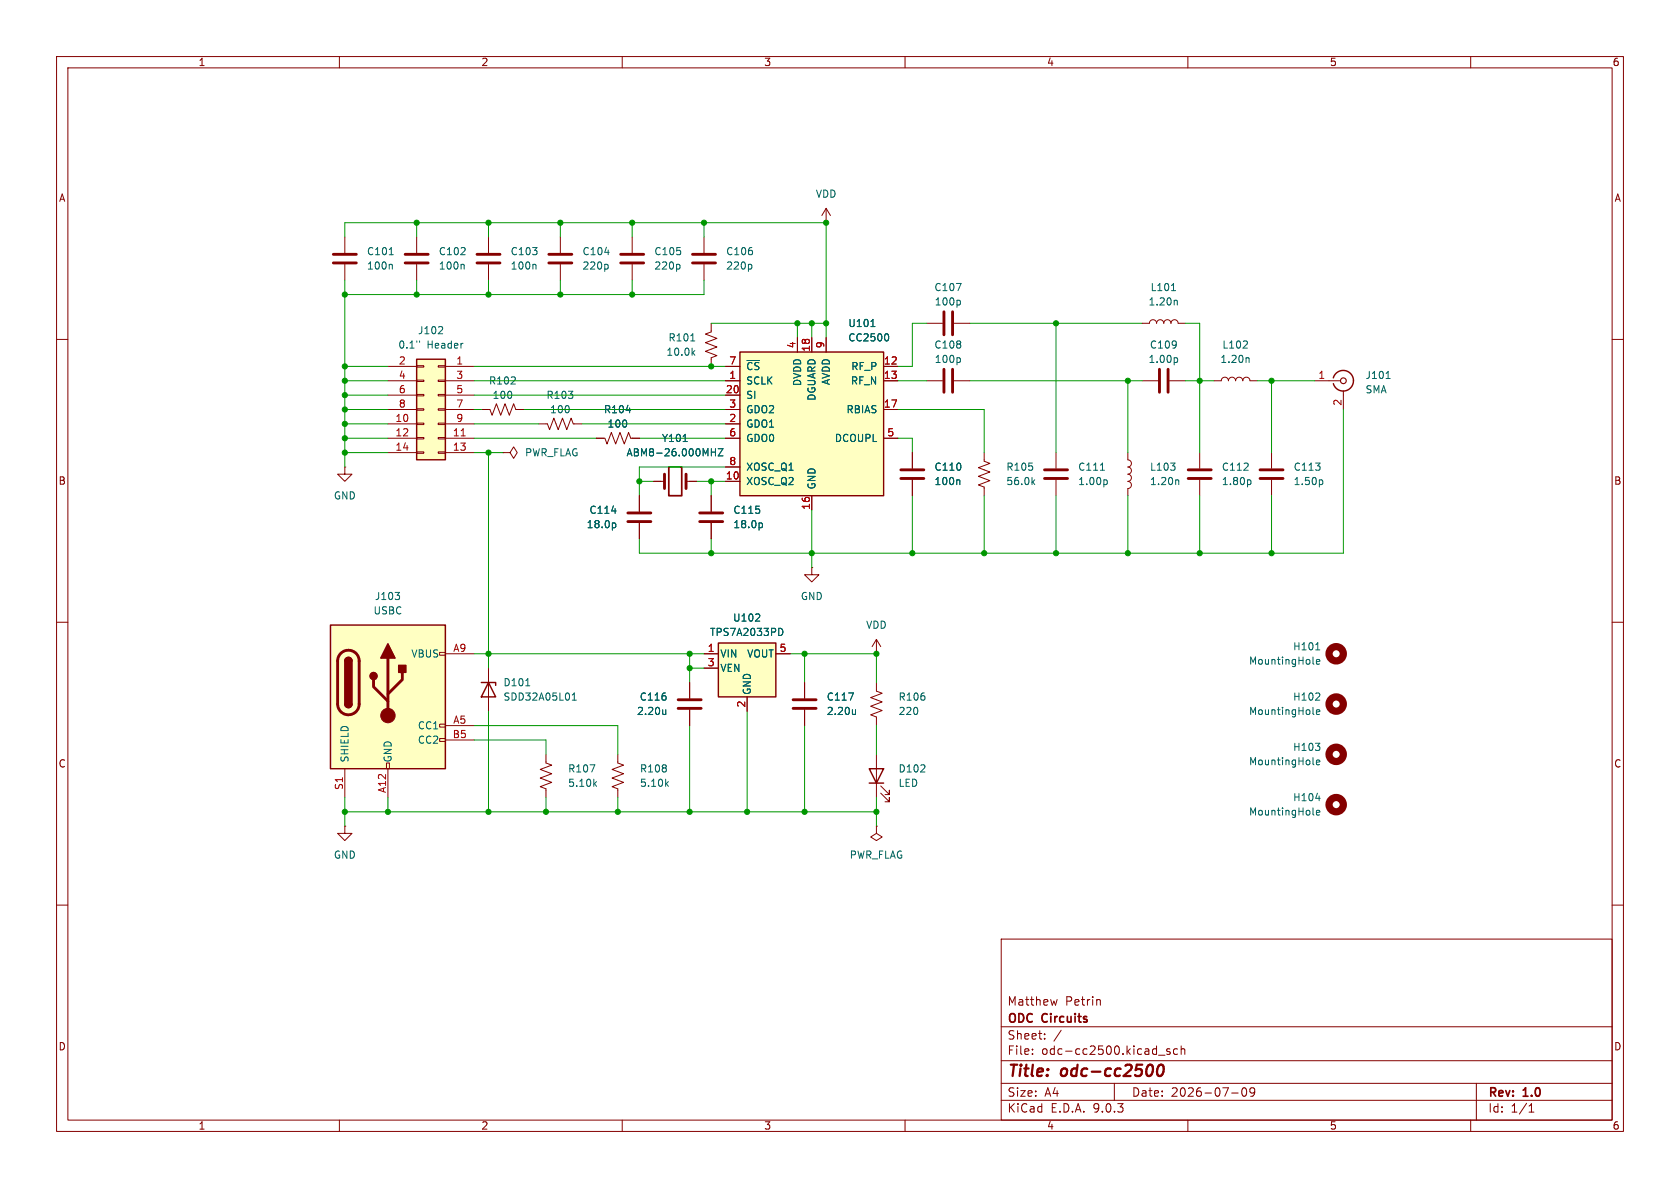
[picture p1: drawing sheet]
<svg xmlns="http://www.w3.org/2000/svg" width="297mm" height="210mm" viewBox="0 0 297 210" stroke-linecap="round" stroke-linejoin="round" font-family="sans-serif">
<g fill="none" stroke="#840000" stroke-width=".18">
<path d="M10 10h277v190h-277zM12 12h273v186h-273zM60 10v2M110 10v2M160 10v2M210 10v2M260 10v2M163.8 57.2h2.8M168.7 57.2h2.7M10 60h2M163.8 67.3h2.8M168.7 67.3h2.7"/>
<path d="M285 60h2M10 110h2M285 110h2M96.5 133.4v1.5l1 .4-2 .7 2 .8-2 .7 2 .8-2 .8 1 .3v1.6M61 146.1v1.2h1.2l-1.2 1.3-1.3-1.3h1.3M61 146.1h.1M10 160h2M177 166h108v32h-108zM186.9 176.7l-.3 1-.3-.7M194.3 176.7l.2 .2v.8M285 160h2M60 198v2"/>
<path d="M110 198v2M160 198v2M177 194.5h108M177 191.5h108M177 187.5h108M177 181.5h108M182.5 186.3v.1M182.5 185.5v.1M184.7 183.6v.1M184.7 182.8v.1M187.6 182.1l-1.3 2M197 191.5v3"/>
<path d="M204.8 186.5h1.2M206.8 185.5l-.3-.1-.3 .2 .1 .2 .5 .2v.3h-.6M208.2 185.5l-.5-.1-.2 .3v.4l.1 .2h.6M208.8 185.5l.2-.1 .4 .1 .1 .9M208.8 184.9v1.5M210 198v2M217.7 193.2h1.2M219.7 192.4l.2-.1a.81 .81 0 0 1 .6 .6 .81 .81 0 0 1-.3 .8l-.2 .1a.81 .81 0 0 1-.3-1.4zM221.8 192.9l-.3 .3h-.3l-.2-.3 .1-.5 .4-.1 .2 .1a.99 .99 0 0 1-.3 1.4h-.3M260 198v2M261 191.5v6.5M270.3 196.6h.9"/>
<path d="M270.3 195.5l.4-.4v1.5"/>
</g>
<path d="M204.9 188.4a.46 .46 0 0 1 .4-.2 .46 .46 0 0 1 .4 .4 1.15 1.15 0 0 1-.8 1.6l-.2-.1a1.54 1.54 0 0 1 .2-1.7z" fill="none" stroke="#840000" stroke-width=".4"/>
<path d="M166.9 55.1v4.1M168.4 55.1v4.1M166.9 65.3v4M168.4 65.3v4" fill="none" stroke="#840000" stroke-width=".51"/>
<path d="M169.1 50.1h.8l-.5 1.3M169.5 53.1l.3 .2v.4l-.3 .2M169.5 63.2l.3 .3v.3l-.3 .3M104.3 135.2h.9l-.6 1.3M105.1 138.5l.4 .5M105.5 138.2l-.5 .4" fill="none" stroke="#006464" stroke-width=".18"/>
<path d="M58.4 110.5h20.3v25.4h-20.3z" fill="#ffffc2"/>
<g fill="none" stroke="#840000" stroke-width=".18">
<path d="M61 41.9v2.8M61 46.7v2.8M201.9 57.2h1.3a.64 .64 0 0 1 .6-.7 .64 .64 0 0 1 .7 .7 .64 .64 0 0 1 .6-.7 .64 .64 0 0 1 .6 .7 .64 .64 0 0 1 .7-.7 .64 .64 0 0 1 .6 .7 .64 .64 0 0 1 .6-.7 .64 .64 0 0 1 .7 .7h1.2M201.9 67.3h2.8M206.8 67.3h2.7M61 82.6v1.2h1.2l-1.2 1.3-1.3-1.3h1.3M61 82.6h.1M161.3 80v2.8M161.3 84.8v2.8M77.7 115.3h1v.5h-1zM78.7 115.6h5.1M61 135.9v5.1"/>
<path d="M68.3 134.9h.5v1h-.5zM68.6 135.9v5.1M77.7 128h1v.5h-1zM77.7 130.6h1v.5h-1zM78.7 128.3h5.1M78.7 130.8h5.1M109.2 133.4v1.5l1 .4-2 .7 2 .8-2 .7 2 .8-2 .8 1 .3v1.6M154.9 120.7v1.5l1.1 .4-2.1 .7 2.1 .8-2.1 .7 2.1 .8-2.1 .8 1 .3v1.6"/>
</g>
<path d="M58.4 110.5h20.3v25.4h-20.3zM61 116.8a.64 .64 0 0 1 .6-.6 .64 .64 0 0 1 .6 .6M61 124.5a.64 .64 0 0 0 .6 .6 .64 .64 0 0 0 .6-.6" fill="none" stroke="#840000" stroke-width=".25"/>
<path d="M58.9 46.5h4.1M58.9 45h4.1M205 65.3v4M206.5 65.3v4M159.3 84.6h4M159.3 83.1h4M60.2 115.5a1.9 1.9 0 0 1 2.1-.4 1.9 1.9 0 0 1 1.2 1.7v7.7a1.91 1.91 0 0 1-1.9 1.9 1.91 1.91 0 0 1-1.9-1.9v-7.8l.2-.6zM68.6 116.3v10.2M71.1 118.9v1.2l-2.5 2.6M66 120.1v1.3l2.6 2.6" fill="none" stroke="#840000" stroke-width=".51"/>
<g fill="#840000" stroke="#840000" stroke-width=".25">
<path d="M61 116.8h1.2v7.7h-1.2z"/>
<path d="M61.1 116.4a.64 .64 0 0 1 .7-.1 .64 .64 0 0 1 .4 .5h-1.2z"/>
<path d="M61 124.5h1.2a.64 .64 0 0 1-.6 .6 .64 .64 0 0 1-.6-.6z"/>
<path d="M68.6 113.8l1.2 2.5h-2.5z"/>
<path d="M70.5 117.6h1.3v1.3h-1.3z"/>
<circle cx="66" cy="119.5" r=".63"/>
</g>
<circle cx="68.6" cy="126.5" r="1.27" fill="#840000" stroke="#840000" stroke-width=".18"/>
<path d="M68.8 45h.7M69.2 46.7l.2 .2v.7M207.1 51.4h.7M207.8 53.1l.3 .2v.6M207.7 63.2l.4 .1 .1 .2-.1 .5-.4 .1M169.5 84.8l.2 .2v.7M69.8 104.7h.8l-.4 .5M70.5 105.3l.1 .1-.1 .5M117.8 138.5l.4 .5M118.2 138.2l-.5 .4" fill="none" stroke="#006464" stroke-width=".18"/>
<path d="M73.7 63.5h5v17.8h-5z" fill="#ffffc2"/>
<path d="M73.7 63.5h5v17.8h-5zM85.1 120.7h2.5v.5M86.4 120.7l1.2 2.5h-2.5z" fill="none" stroke="#840000" stroke-width=".25"/>
<g fill="none" stroke="#840000" stroke-width=".18">
<path d="M73.7 41.9v2.8M73.7 46.7v2.8M86.4 41.9v2.8M86.4 46.7v2.8M68.6 64.8h5.1M68.6 67.3h5.1M68.6 69.9h5.1M68.6 72.4h5.1M68.6 74.9h5.1M68.6 77.5h5.1M73.7 64.6h1.2v.3h-1.2zM73.7 67.2h1.2v.2h-1.2z"/>
<path d="M73.7 69.7h1.2v.3h-1.2zM73.7 72.3h1.2v.2h-1.2zM73.7 74.8h1.2v.3h-1.2zM73.7 77.3h1.2v.3h-1.2zM73.7 79.9h1.2v.2h-1.2zM77.5 64.6h1.2v.3h-1.2zM77.5 67.2h1.2v.2h-1.2zM77.5 69.7h1.2v.3h-1.2zM77.5 72.3h1.2v.2h-1.2zM77.5 74.8h1.2v.3h-1.2zM77.5 77.3h1.2v.3h-1.2zM77.5 79.9h1.2v.2h-1.2z"/>
<path d="M78.7 64.8h5.1M78.7 67.3h5.1M78.7 69.9h5.1M78.7 72.4h5.1M78.7 74.9h5.1M78.7 77.5h5.1M68.6 80h5.1M78.7 80h5.1M174 80v1.5l1 .4-2 .8 2 .7-2 .8 2 .8-2 .7 1 .4v1.5M186.7 80v2.8M186.7 84.8v2.8M199.4 80v1.3a.64 .64 0 0 1 .6 .6 .64 .64 0 0 1-.6 .7 .64 .64 0 0 1 .6 .6 .64 .64 0 0 1-.6 .6 .64 .64 0 0 1 .6 .7 .64 .64 0 0 1-.6 .6 .63 .63 0 0 1 .6 .6 .63 .63 0 0 1-.6 .7v1.2"/>
<path d="M86.4 118.1v7.6M121.9 120.7v2.7M121.9 125.5v2.8M142.2 120.7v2.7M142.2 125.5v2.8"/>
</g>
<path d="M81.5 77.1h.7" fill="none" stroke="#a90000" stroke-width=".18"/>
<g fill="none" stroke="#006464" stroke-width=".18">
<path d="M78.1 57.8l.2 .2-.1 .3-.7 .7h.8M81.9 46.7l.2 .2v.7M94.6 46.7l.2 .2v.7M74.2 60.3v.2M182.6 85.2l.3 .5M182.9 84.8l-.5 .5M194.5 83.1h.8M195.3 84.8l.3 .1 .2 .2-.1 .4-.4 .2M206.9 81.9h.8l-.4 .4M207.7 82.5v.5M208 84.8l.4 .2v.7M92.9 121.2h.8"/>
<path d="M101.2 123.8h.7M101.2 122.9l.3-.4v1.3M117.7 125.5v.8M117.7 126.2l-.4 .1M150 122.5h.9l-.6 1.3M151.2 126.2l-.3 .1M151.2 125.5v.8"/>
</g>
<path d="M71.6 46.5h4.1M71.6 45h4.1M84.3 46.5h4.1M84.3 45h4.1M184.7 84.6h4M184.7 83.1h4M119.9 125.2h4.1M119.9 123.7h4.1M140.2 125.2h4.1M140.2 123.7h4.1" fill="none" stroke="#840000" stroke-width=".51"/>
<path d="M127 113.7h10.2v9.5h-10.2z" fill="#ffffc2"/>
<path d="M127 113.7h10.2v9.5h-10.2zM153.7 135.9h2.5l-1.3 2.5zM153.7 138.4h2.5" fill="none" stroke="#840000" stroke-width=".25"/>
<g fill="none" stroke="#840000" stroke-width=".18">
<path d="M146 39.4h.1M146 36.8l-.7 1.3M146 36.8l.8 1.3M146 36.8v2.6M99.1 41.9v2.8M99.1 46.7v2.8M111.8 41.9v2.8M111.8 46.7v2.8M124.5 41.9v2.8M124.5 46.7v2.8M125.7 57.2v1.5l-1 .4 2 .7-2 .8 2 .7-2 .8 2 .8-1 .3v1.6M85.1 72.4h1.5l.4 1 .8-2 .7 2 .8-2 .7 2 .8-2 .4 1h1.5"/>
<path d="M95.2 74.9h1.6l.4 1 .7-2 .8 2 .7-2 .8 2 .8-2 .3 1h1.6M105.4 77.5h1.5l.4 1 .8-2 .7 2 .8-2 .8 2 .7-2 .4 1h1.5M88.9 80h1.3l.6-1 .6 1-.6 1-.6-1M88.9 80h.1M113 87.6v2.8M113 92.5v2.8M115.6 85.1h1.9M121.3 85.1h1.9M125.7 87.6v2.8M125.7 92.5v2.8M212.1 80v2.8M212.1 84.8v2.8"/>
<path d="M124.5 115.6h2.5M124.5 118.1h2.5M137.2 115.6h2.5M143.5 100.3v1.3h1.3l-1.3 1.3-1.3-1.3h1.3M143.5 100.3h.1M154.9 115.6h.1M154.9 113v2.6M154.9 113l-.7 1.3M154.9 113l.8 1.3M132.1 123.2v2.5M154.9 133.4v7.6M155.7 138.9l1.5 1.6v-.8v.8h-.7"/>
<path d="M154.9 146.1v1.2l1.1 .7-1.1 .6-1-.6 1-.7M154.9 146.1h.1M155.7 140.2l1.5 1.5v-.7v.7h-.7"/>
</g>
<g fill="none" stroke="#006464" stroke-width=".18">
<path d="M106.9 44.6h.8M107.3 46.7l.2 .3v.3l-.2 .3M120 46.7l.2 .3v.3l-.2 .3M132.7 46.7l.2 .3v.3l-.2 .3M110.7 72.5h.8M120.8 78h.7M122.1 60.3h.7M122.5 62.3l.3 .5M122.8 62l-.4 .4M125.8 79.9h.7M126.5 79.3v1.3M127 79.3h.8l-.8 1.3h.8"/>
<path d="M108.1 90.3h.8M108.4 92.4l.3 .1 .2 .2-.1 .5-.4 .1M134.3 92.4l.4 .1 .1 .2-.1 .5-.4 .1M220.7 84.8l.3 .1 .2 .2-.1 .4-.4 .2M133.5 109.8h.8M134.3 108.7v.4M137.7 111.1a.64 .64 0 0 1 .7 .6 .64 .64 0 0 1-.7 .6"/>
</g>
<g fill="none" stroke="#840000" stroke-width=".51">
<path d="M97 46.5h4.1M97 45h4.1M109.7 46.5h4.1M109.7 45h4.1M122.4 46.5h4.1M122.4 45h4.1M111 92.2h4.1M111 90.7h4.1M117.5 83.8v2.6M121.3 83.8v2.6M123.7 92.2h4.1M123.7 90.7h4.1"/>
<path d="M210.1 84.6h4M210.1 83.1h4"/>
</g>
<path d="M118.2 82.6h2.3v5h-2.3z" fill="none" stroke="#840000" stroke-width=".3"/>
<path d="M130.8 62.2h25.4v25.4h-25.4z" fill="#ffffc2"/>
<path d="M130.8 62.2h25.4v25.4h-25.4zM235.7 66.8a1.81 1.81 0 0 1 2.8-1 1.81 1.81 0 0 1 0 3 1.81 1.81 0 0 1-2.8-1" fill="none" stroke="#840000" stroke-width=".25"/>
<g fill="none" stroke="#840000" stroke-width=".18">
<path d="M141 59.7v2.5M143.5 59.7v2.5M146 59.7v2.5M105.4 77.5h1.3M111.8 77.5h1.2M128.3 64.8h2.5M128.3 67.3h2.5M128.3 69.9h2.5M128.3 72.4h2.5M128.3 74.9h2.5M128.3 77.5h2.5M156.2 64.8h2.5"/>
<path d="M156.2 67.3h2.5M156.2 72.4h2.5M156.2 77.5h2.5M214.6 67.3h1.3a.64 .64 0 0 1 .6-.6 .64 .64 0 0 1 .7 .6 .64 .64 0 0 1 .6-.6 .64 .64 0 0 1 .6 .6 .64 .64 0 0 1 .7-.6 .64 .64 0 0 1 .6 .6 .64 .64 0 0 1 .6-.6 .64 .64 0 0 1 .7 .6h1.2M232.4 67.3h4.6M237.5 69.1v3.3M113 87.6v2.8M113 92.5v2.8M115.6 85.1h1.2M121.9 85.1h1.3M125.7 87.6v2.8M125.7 92.5v2.8"/>
<path d="M128.3 82.6h2.5M128.3 85.1h2.5M143.5 87.6v2.6M161.3 80v2.8M161.3 84.8v2.8M224.8 80v2.8M224.8 84.8v2.8M124.5 115.6h2.5M124.5 118.1h2.5M137.2 115.6h2.5M121.9 120.7v2.7M121.9 125.5v2.8"/>
<path d="M132.1 123.2v2.5M142.2 120.7v2.7M142.2 125.5v2.8"/>
</g>
<g fill="none" stroke="#006464" stroke-width=".18">
<path d="M154 57.7h.7M156.8 59a.79 .79 0 0 1 0 1.3M110.7 72.5h.8M120.8 78h.7M125.8 79.9h.7M126.5 79.3v1.3M127 79.3h.8l-.8 1.3h.8M219.7 61.5h.8M220.5 60.4v.4M220.5 63.2l.3 .2v.7M245 66.9h.8M108.1 90.3h.8"/>
<path d="M108.4 92.4l.3 .1 .2 .2-.1 .5-.4 .1M134.3 92.4l.4 .1 .1 .2-.1 .5-.4 .1M169.5 84.8l.2 .2v.7M233.4 84.8l.3 .1 .2 .2-.1 .4-.4 .2M133.5 109.8h.8M134.3 108.7v.4M137.7 111.1a.64 .64 0 0 1 .7 .6 .64 .64 0 0 1-.7 .6M232.1 117.2l.2 .2M232.6 114.9h.7M232.7 117l.6-.1v-.3h-.4l-.2 .2 .1 .6h.5M117.7 126.2l-.4 .1M117.7 125.5v.8"/>
<path d="M150 122.5h.9l-.6 1.3M151.2 126.2l-.3 .1M151.2 125.5v.8M232.1 135l.2 .2M232.1 126.1l.2 .2M232.5 131.4h.8l-.4 .5M232.5 123.8h.8M232.7 125.9l.6-.1v-.3h-.4l-.2 .1 .1 .6h.5M232.7 134.8l.6-.1v-.3h-.4l-.2 .1 .1 .6h.5M233.3 132v.5M233.3 122.6v.4M232.1 143.9l.2 .2"/>
<path d="M232.6 141.1h.8M232.7 143.7l.6-.2v-.2l-.4-.1-.2 .2 .1 .6h.5"/>
</g>
<circle cx="237.5" cy="67.3" r=".51" fill="none" stroke="#840000" stroke-width=".2"/>
<g fill="none" stroke="#840000" stroke-width="1.3">
<circle cx="236.2" cy="115.6" r="1.27"/>
<circle cx="236.2" cy="124.5" r="1.27"/>
<circle cx="236.2" cy="133.3" r="1.27"/>
<circle cx="236.2" cy="142.2" r="1.27"/>
</g>
<path d="M222.8 84.6h4M222.8 83.1h4" fill="none" stroke="#840000" stroke-width=".51"/>
<g fill="none" stroke="#009600" stroke-width=".18">
<path d="M73.7 39.4v2.5M86.4 39.4v2.5M99.1 39.4v2.5M111.8 39.4v2.5M124.5 39.4v2.5M61 41.9v-2.5h85v20.3M61 49.5v33.1M73.7 49.5v2.6M86.4 49.5v2.6M99.1 49.5v2.6M111.8 49.5v2.6M124.5 49.5v2.6h-63.5"/>
<path d="M125.7 57.2h20.3M141 57.2v2.5M143.5 57.2v2.5M163.8 57.2h-2.5v7.6h-2.6M171.4 57.2h30.5M186.7 57.2v22.8M209.5 57.2h2.6v22.8M61 64.8h7.6M61 77.5h7.6M61 72.4h7.6M61 69.9h7.6M61 67.3h7.6"/>
<path d="M61 74.9h7.6M83.8 64.8h44.5M83.8 77.5h21.6M83.8 72.4h1.3M83.8 69.9h44.5M83.8 67.3h44.5M83.8 74.9h11.4M92.7 72.4h35.6M102.9 74.9h25.4M113 77.5h15.3M158.7 77.5h2.6v2.5M158.7 72.4h15.3v7.6"/>
<path d="M158.7 67.3h5.1M171.4 67.3h30.5M199.4 67.3v12.7M209.5 67.3h5.1M222.2 67.3h10.2M224.8 67.3v12.7M237.5 72.4v25.4h-124.5v-2.5M61 80h7.6M83.8 80h5.1M86.4 80v38.1M113 85.1h2.6M123.2 85.1h5.1"/>
<path d="M125.7 85.1v2.5M125.7 95.3v2.5M128.3 82.6h-15.3v5M143.5 90.2v10.1M161.3 87.6v10.2M174 87.6v10.2M186.7 87.6v10.2M199.4 87.6v10.2M212.1 87.6v10.2M224.8 87.6v10.2M83.8 115.6h40.7M121.9 118.1h2.6"/>
<path d="M121.9 115.6v5.1M139.7 115.6h15.2v5.1M142.2 115.6v5.1M83.8 128.3h25.4v5.1M83.8 130.8h12.7v2.6M86.4 125.7v17.8M121.9 128.3v15.2M132.1 125.7v17.8M142.2 128.3v15.2M154.9 128.3v5.1M61 143.5h93.9M61 141v5.1"/>
<path d="M68.6 141v2.5M96.5 141v2.5M109.2 141v2.5M154.9 141v5.1"/>
</g>
<g fill="#009600" stroke="#009600" stroke-width=".18">
<circle cx="174" cy="97.8" r=".46"/>
<circle cx="161.3" cy="97.8" r=".46"/>
<circle cx="186.7" cy="57.2" r=".46"/>
<circle cx="186.7" cy="97.8" r=".46"/>
<circle cx="199.4" cy="67.3" r=".46"/>
<circle cx="61" cy="74.9" r=".46"/>
<circle cx="61" cy="77.5" r=".46"/>
<circle cx="61" cy="80" r=".46"/>
<circle cx="121.9" cy="115.6" r=".46"/>
<circle cx="121.9" cy="118.1" r=".46"/>
<circle cx="86.4" cy="115.6" r=".46"/>
<circle cx="86.4" cy="143.5" r=".46"/>
<circle cx="121.9" cy="143.5" r=".46"/>
<circle cx="109.2" cy="143.5" r=".46"/>
<circle cx="68.6" cy="143.5" r=".46"/>
<circle cx="61" cy="143.5" r=".46"/>
<circle cx="96.5" cy="143.5" r=".46"/>
<circle cx="99.1" cy="39.4" r=".46"/>
<circle cx="86.4" cy="39.4" r=".46"/>
<circle cx="61" cy="64.8" r=".46"/>
<circle cx="73.7" cy="52.1" r=".46"/>
<circle cx="61" cy="52.1" r=".46"/>
<circle cx="86.4" cy="52.1" r=".46"/>
<circle cx="99.1" cy="52.1" r=".46"/>
<circle cx="73.7" cy="39.4" r=".46"/>
<circle cx="61" cy="72.4" r=".46"/>
<circle cx="61" cy="69.9" r=".46"/>
<circle cx="61" cy="67.3" r=".46"/>
<circle cx="154.9" cy="115.6" r=".46"/>
<circle cx="142.2" cy="143.5" r=".46"/>
<circle cx="132.1" cy="143.5" r=".46"/>
<circle cx="142.2" cy="115.6" r=".46"/>
<circle cx="143.5" cy="97.8" r=".46"/>
<circle cx="154.9" cy="143.5" r=".46"/>
<circle cx="125.7" cy="97.8" r=".46"/>
<circle cx="86.4" cy="80" r=".46"/>
<circle cx="125.7" cy="64.8" r=".46"/>
<circle cx="113" cy="85.1" r=".46"/>
<circle cx="125.7" cy="85.1" r=".46"/>
<circle cx="111.8" cy="39.4" r=".46"/>
<circle cx="124.5" cy="39.4" r=".46"/>
<circle cx="146" cy="39.4" r=".46"/>
<circle cx="111.8" cy="52.1" r=".46"/>
<circle cx="141" cy="57.2" r=".46"/>
<circle cx="143.5" cy="57.2" r=".46"/>
<circle cx="146" cy="57.2" r=".46"/>
<circle cx="212.1" cy="67.3" r=".46"/>
<circle cx="224.8" cy="67.3" r=".46"/>
<circle cx="199.4" cy="97.8" r=".46"/>
<circle cx="212.1" cy="97.8" r=".46"/>
<circle cx="224.8" cy="97.8" r=".46"/>
</g>
<g font-size="2.8" fill="#840000">
<text x="178" y="190.9">Title:</text>
<text x="187.7" y="190.9">odc-cc2500</text>
</g>
<g font-size="2.1" fill="#840000">
<text x="178" y="178">Matthew</text>
<text x="188.3" y="178">Petrin</text>
<text x="178" y="184">Sheet:</text>
<text x="178" y="181.2">ODC</text>
<text x="184.3" y="181.2">Circuits</text>
<text x="178" y="186.7">File:</text>
<text x="184.1" y="186.7">odc-cc2500.kicad_sch</text>
<text x="178" y="196.9">KiCad</text>
<text x="178" y="194.1">Size:</text>
<text x="184.7" y="194.1">A4</text>
<text x="185.7" y="196.9">E.D.A.</text>
<text x="193.3" y="196.9">9.0.3</text>
<text x="200" y="194.1">Date:</text>
<text x="207" y="194.1">2026-07-09</text>
<text x="263" y="194.3">Rev:</text>
<text x="263" y="196.9">Id:</text>
<text x="267.1" y="196.9">1/1</text>
<text x="269.4" y="194.3">1.0</text>
</g>
<g font-size="1.8" fill="#840000">
<text x="35" y="11.9">1</text>
<text x="85" y="11.9">2</text>
<text x="135" y="11.9">3</text>
<text x="185" y="11.9">4</text>
<text x="235" y="11.9">5</text>
<text x="285" y="11.9">6</text>
<text x="10.3" y="35.9">A</text>
<text x="285.3" y="35.9">A</text>
<text x="10.3" y="85.9">B</text>
<text x="285.3" y="85.9">B</text>
<text x="10.3" y="135.9">C</text>
<text x="285.3" y="135.9">C</text>
<text x="10.3" y="185.9">D</text>
<text x="285.3" y="185.9">D</text>
<text x="35" y="199.9">1</text>
<text x="85" y="199.9">2</text>
<text x="135" y="199.9">3</text>
<text x="185" y="199.9">4</text>
<text x="235" y="199.9">5</text>
<text x="285" y="199.9">6</text>
</g>
<g font-size="1.8" fill="#006464">
<text x="144.1" y="35.2">VDD</text>
<text x="64.8" y="45.3">C101</text>
<text x="64.8" y="47.9">100n</text>
<text x="77.5" y="45.3">C102</text>
<text x="77.5" y="47.9">100n</text>
<text x="90.2" y="45.3">C103</text>
<text x="90.2" y="47.9">100n</text>
<text x="102.9" y="45.3">C104</text>
<text x="102.9" y="47.9">220p</text>
<text x="115.6" y="45.3">C105</text>
<text x="115.6" y="47.9">220p</text>
<text x="128.3" y="45.3">C106</text>
<text x="128.3" y="47.9">220p</text>
<text x="165.1" y="51.7">C107</text>
<text x="203.3" y="51.7">L101</text>
<text x="73.8" y="59.3">J102</text>
<text x="149.9" y="58">U101</text>
<text x="165.1" y="54.2">100p</text>
<text x="202.9" y="54.2">1.20n</text>
<text x="70.3" y="61.8">0.1&quot;</text>
<text x="75.5" y="61.8">Header</text>
<text x="117.7" y="63.1">10.0k</text>
<text x="118.1" y="60.6">R101</text>
<text x="131.8" y="65.6">~{CS}</text>
<text x="149.9" y="60.6">CC2500</text>
<text x="150.4" y="65.6">RF_P</text>
<text x="165.1" y="61.8">C108</text>
<text x="165.1" y="64.4">100p</text>
<text x="202.9" y="64.4">1.00p</text>
<text x="203.2" y="61.8">C109</text>
<text x="215.6" y="64.4">1.20n</text>
<text x="216" y="61.8">L102</text>
<text x="86.3" y="68.2">R102</text>
<text x="87" y="70.7">100</text>
<text x="96.5" y="70.7">R103</text>
<text x="131.8" y="68.2">SCLK</text>
<text x="131.8" y="70.7">SI</text>
<text x="141.8" y="68.3" transform="rotate(-90 141.8 68.3)">DVDD</text>
<text x="144.4" y="70.9" transform="rotate(-90 144.4 70.9)">DGUARD</text>
<text x="146.9" y="68.2" transform="rotate(-90 146.9 68.2)">AVDD</text>
<text x="150.3" y="68.2">RF_N</text>
<text x="241.3" y="67.2">J101</text>
<text x="241.3" y="69.7">SMA</text>
<text x="97.1" y="73.3">100</text>
<text x="106.7" y="73.3">R104</text>
<text x="107.3" y="75.8">100</text>
<text x="131.8" y="73.3">GDO2</text>
<text x="131.8" y="75.8">GDO1</text>
<text x="149.5" y="73.3">RBIAS</text>
<text x="92.7" y="80.9">PWR_FLAG</text>
<text x="110.7" y="80.9">ABM8-26.000MHZ</text>
<text x="116.9" y="78.3">Y101</text>
<text x="131.8" y="78.3">GDO0</text>
<text x="131.8" y="83.4">XOSC_Q1</text>
<text x="147.5" y="78.3">DCOUPL</text>
<text x="165.1" y="83.4">C110</text>
<text x="177.8" y="83.4">R105</text>
<text x="190.5" y="83.4">C111</text>
<text x="203.2" y="83.4">L103</text>
<text x="215.9" y="83.4">C112</text>
<text x="228.6" y="83.4">C113</text>
<text x="58.9" y="88.5">GND</text>
<text x="131.8" y="86">XOSC_Q2</text>
<text x="144.4" y="86.6" transform="rotate(-90 144.4 86.6)">GND</text>
<text x="165.1" y="86">100n</text>
<text x="177.8" y="86">56.0k</text>
<text x="190.5" y="86">1.00p</text>
<text x="203.2" y="86">1.20n</text>
<text x="215.9" y="86">1.80p</text>
<text x="228.6" y="86">1.50p</text>
<text x="103.6" y="93.6">18.0p</text>
<text x="104.1" y="91">C114</text>
<text x="129.5" y="91">C115</text>
<text x="129.5" y="93.6">18.0p</text>
<text x="66.2" y="106.3">J103</text>
<text x="141.5" y="106.3">GND</text>
<text x="65.9" y="108.8">USBC</text>
<text x="125.4" y="112.6">TPS7A2033PD</text>
<text x="129.5" y="110.1">U102</text>
<text x="153" y="111.4">VDD</text>
<text x="72.6" y="116.4">VBUS</text>
<text x="127.3" y="116.4">VIN</text>
<text x="127.3" y="119">VEN</text>
<text x="132" y="116.4">VOUT</text>
<text x="220.7" y="117.7">MountingHole</text>
<text x="228.5" y="115.2">H101</text>
<text x="88.9" y="121.5">D101</text>
<text x="88.9" y="124.1">SDD32A05L01</text>
<text x="113" y="124.1">C116</text>
<text x="132.9" y="122.9" transform="rotate(-90 132.9 122.9)">GND</text>
<text x="146.1" y="124.1">C117</text>
<text x="158.8" y="124.1">R106</text>
<text x="228.5" y="124.1">H102</text>
<text x="73.8" y="129.1">CC1</text>
<text x="73.8" y="131.7">CC2</text>
<text x="112.5" y="126.6">2.20u</text>
<text x="146.1" y="126.6">2.20u</text>
<text x="158.8" y="126.6">220</text>
<text x="220.7" y="126.6">MountingHole</text>
<text x="61.8" y="134.9" transform="rotate(-90 61.8 134.9)">SHIELD</text>
<text x="69.4" y="134.9" transform="rotate(-90 69.4 134.9)">GND</text>
<text x="100.3" y="136.8">R107</text>
<text x="113" y="136.8">R108</text>
<text x="158.8" y="136.8">D102</text>
<text x="220.7" y="135.5">MountingHole</text>
<text x="228.5" y="132.9">H103</text>
<text x="100.3" y="139.3">5.10k</text>
<text x="113" y="139.3">5.10k</text>
<text x="158.8" y="139.3">LED</text>
<text x="228.5" y="141.8">H104</text>
<text x="220.7" y="144.4">MountingHole</text>
<text x="58.9" y="152">GND</text>
<text x="150.1" y="152">PWR_FLAG</text>
</g>
<g font-size="1.8" fill="#a90000">
<text x="70.4" y="64.5">2</text>
<text x="80.6" y="64.5">1</text>
<text x="128.8" y="64.5">7</text>
<text x="140.7" y="61.7" transform="rotate(-90 140.7 61.7)">4</text>
<text x="143.3" y="62.3" transform="rotate(-90 143.3 62.3)">18</text>
<text x="145.8" y="61.7" transform="rotate(-90 145.8 61.7)">9</text>
<text x="156.2" y="64.5">12</text>
<text x="70.4" y="67.1">4</text>
<text x="70.4" y="69.6">6</text>
<text x="80.6" y="67.1">3</text>
<text x="80.6" y="69.6">5</text>
<text x="128.2" y="69.6">20</text>
<text x="128.8" y="67.1">1</text>
<text x="156.2" y="67.1">13</text>
<text x="233" y="67.1">1</text>
<text x="237.2" y="71.8" transform="rotate(-90 237.2 71.8)">2</text>
<text x="69.8" y="74.7">10</text>
<text x="69.8" y="77.2">12</text>
<text x="70.4" y="72.1">8</text>
<text x="80" y="77.2">11</text>
<text x="80.6" y="72.1">7</text>
<text x="80.6" y="74.7">9</text>
<text x="128.8" y="72.1">3</text>
<text x="128.8" y="74.7">2</text>
<text x="128.8" y="77.2">6</text>
<text x="156.2" y="72.1">17</text>
<text x="156.8" y="77.2">5</text>
<text x="69.8" y="79.8">14</text>
<text x="80" y="79.8">13</text>
<text x="128.8" y="82.3">8</text>
<text x="128.2" y="84.8">10</text>
<text x="143.3" y="90.2" transform="rotate(-90 143.3 90.2)">16</text>
<text x="80" y="115.3">A9</text>
<text x="125" y="115.3">1</text>
<text x="125" y="117.9">3</text>
<text x="137.7" y="115.3">5</text>
<text x="131.8" y="125.2" transform="rotate(-90 131.8 125.2)">2</text>
<text x="79.9" y="130.6">B5</text>
<text x="80" y="128">A5</text>
<text x="60.7" y="139.7" transform="rotate(-90 60.7 139.7)">S1</text>
<text x="68.3" y="140.3" transform="rotate(-90 68.3 140.3)">A12</text>
</g>
</svg>
